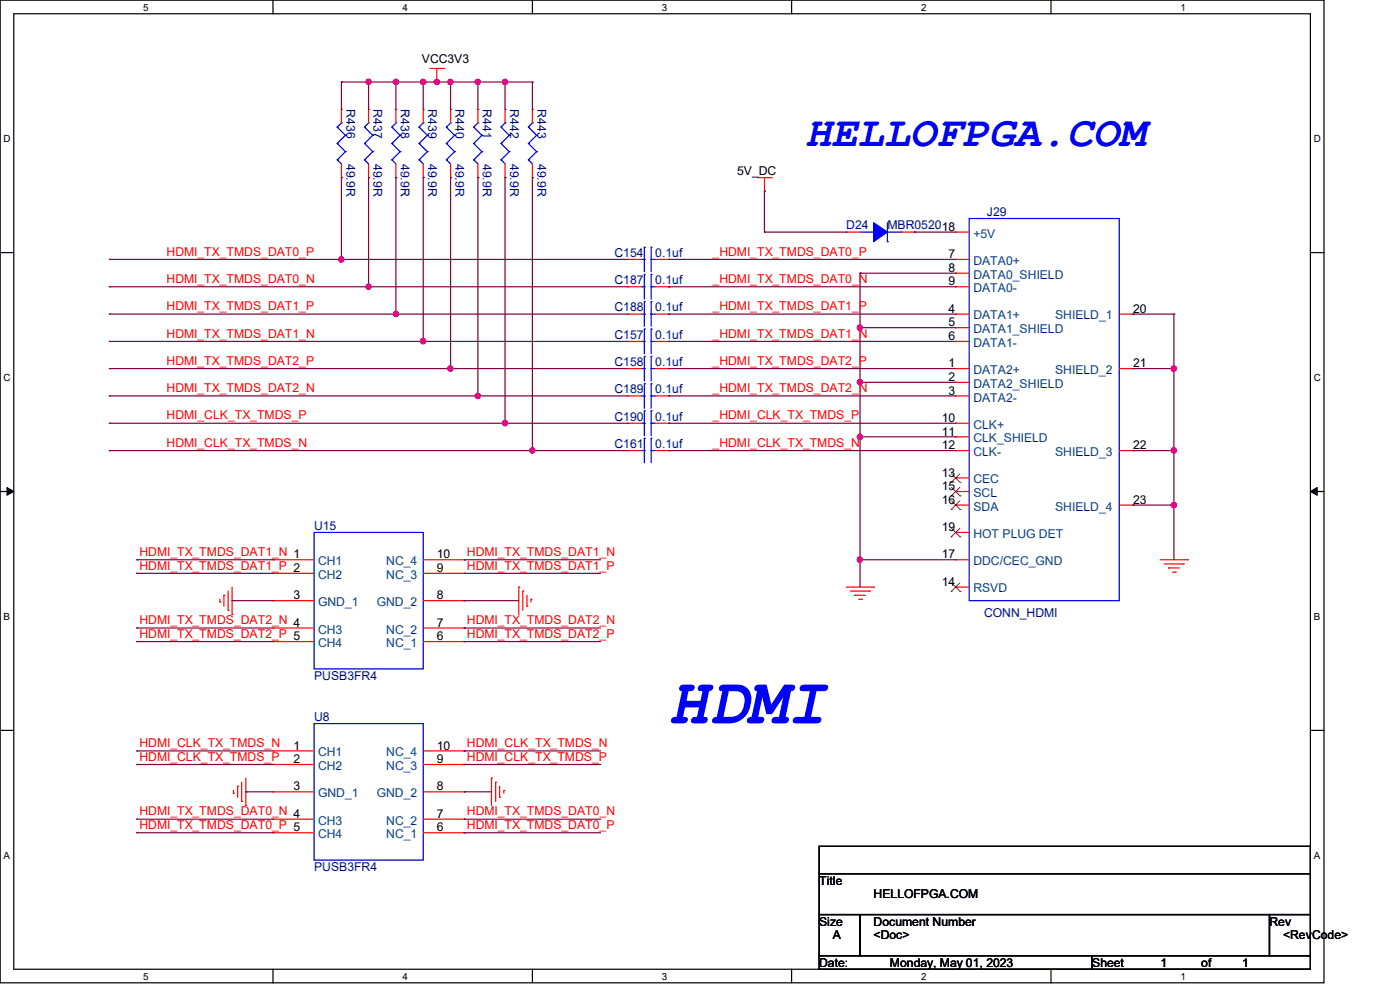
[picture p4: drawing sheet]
<svg xmlns="http://www.w3.org/2000/svg" width="297mm" height="210mm" viewBox="0 0 297 210" stroke-linecap="round" stroke-linejoin="round" font-family="sans-serif">
<path d="M0 0h280.9v208.5h-280.9zM2.9 2.9h275.1v202.7h-275.1z" fill="none" stroke="#000" stroke-width=".25"/>
<g fill="#fff">
<path d="M30.4 .3h1.1v2.4h-1.1z"/>
<path d="M30.4 205.9h1.1v2.3h-1.1z"/>
</g>
<path d="M57.9 0v2.9M57.9 205.6v2.9" fill="none" stroke="#000" stroke-width=".25"/>
<g fill="#fff">
<path d="M85.4 .3h1.1v2.4h-1.1z"/>
<path d="M85.4 205.9h1.1v2.3h-1.1z"/>
</g>
<path d="M112.9 0v2.9M112.9 205.6v2.9" fill="none" stroke="#000" stroke-width=".25"/>
<g fill="#fff">
<path d="M140.4 .3h1.2v2.4h-1.2z"/>
<path d="M140.4 205.9h1.2v2.3h-1.2z"/>
</g>
<path d="M167.9 0v2.9M167.9 205.6v2.9" fill="none" stroke="#000" stroke-width=".25"/>
<g fill="#fff">
<path d="M195.4 .3h1.2v2.4h-1.2z"/>
<path d="M195.4 205.9h1.2v2.3h-1.2z"/>
</g>
<path d="M223 0v2.9M223 205.6v2.9" fill="none" stroke="#000" stroke-width=".25"/>
<g fill="#fff">
<path d="M250.4 .3h1.2v2.4h-1.2z"/>
<path d="M250.4 205.9h1.2v2.3h-1.2z"/>
<path d="M.8 28.2h1.4v2.4h-1.4z"/>
<path d="M278.7 28.2h1.5v2.4h-1.5z"/>
<path d="M.8 78.9h1.4v2.3h-1.4z"/>
<path d="M278.7 78.9h1.5v2.3h-1.5z"/>
</g>
<path d="M0 53.6h2.9M278 53.6h2.9" fill="none" stroke="#000" stroke-width=".25"/>
<g fill="#fff">
<path d="M.8 129.6h1.3v2.3h-1.3z"/>
<path d="M278.7 129.6h1.4v2.3h-1.4z"/>
</g>
<path d="M0 104.3h2.9M278 104.3h2.9" fill="none" stroke="#000" stroke-width=".25"/>
<path d="M1.5 103.4l1.4 .9-1.4 .8zM278 104.3l1.4-.9v1.7z" fill="#000" stroke="#000" stroke-width=".21"/>
<g fill="#fff">
<path d="M.8 180.3h1.3v2.3h-1.3z"/>
<path d="M278.7 180.3h1.4v2.3h-1.4z"/>
</g>
<path d="M0 154.9h2.9M278 154.9h2.9M173.8 179.5h104.2v5.8h-104.2zM173.8 185.3h104.2v8.7h-104.2zM173.8 194h8.7v8.7h-8.7zM182.5 194h86.8v8.7h-86.8zM269.3 194h8.7v8.7h-8.7zM173.8 202.7h57.9v2.9h-57.9zM231.7 202.7h46.3v2.9h-46.3z" fill="none" stroke="#000" stroke-width=".25"/>
<g fill="none" stroke="#f00" stroke-width=".25">
<path d="M91.2 14.5h2.9M92.7 17.4h.1M92.7 14.5v2.9M94.1 14.5h.1M72.4 37.7h.1M72.4 23.2h.1M72.4 23.2v2.9M72.4 34.8v2.9M78.2 37.7h.1M78.2 23.2h.1M78.2 23.2v2.9M78.2 34.8v2.9"/>
<path d="M84 37.7h.1M84 23.2h.1M84 23.2v2.9M84 34.8v2.9M89.8 37.7h.1M89.8 23.2h.1M89.8 23.2v2.9M89.8 34.8v2.9M95.6 37.7h.1M95.6 23.2h.1M95.6 23.2v2.9M95.6 34.8v2.9"/>
<path d="M101.4 37.7h.1M101.4 23.2h.1M101.4 23.2v2.9M101.4 34.8v2.9M107.1 37.7h.1M107.1 23.2h.1M107.1 23.2v2.9M107.1 34.8v2.9M112.9 37.7h.1M112.9 23.2h.1M112.9 23.2v2.9M112.9 34.8v2.9"/>
<path d="M160.7 37.7h2.9M162.2 37.7v2.9M163.6 37.7h.1M133.2 55h.1M133.2 55h2.9M139 55h2.9M141.9 55h.1M162.2 40.6h.1M179.5 49.2h.1M179.5 49.2h3M191.1 49.2h2.9M194 49.2h.1"/>
<path d="M202.7 49.2h.1M202.7 55h.1M202.7 58h.1M202.7 49.2h2.9M202.7 55h2.9M202.7 58h2.9M133.2 72.4h.1M133.2 78.2h.1M133.2 60.8h.1M133.2 66.6h.1M133.2 72.4h2.9M133.2 78.2h2.9"/>
<path d="M133.2 66.6h2.9M133.2 60.8h2.9M139 72.4h2.9M139 78.2h2.9M139 66.6h2.9M139 60.8h2.9M141.9 72.4h.1M141.9 78.2h.1M141.9 60.8h.1M141.9 66.6h.1M202.7 78.2h.1M202.7 66.6h.1"/>
<path d="M202.7 69.5h.1M202.7 72.4h.1M202.7 60.8h.1M202.7 72.4h2.9M202.7 78.2h2.9M202.7 66.6h2.9M202.7 69.5h2.9M202.7 60.8h2.9M237.4 78.2h3M237.4 66.6h3M240.4 66.6h.1M240.4 78.2h.1"/>
<path d="M133.2 84h.1M133.2 95.6h.1M133.2 89.8h.1M133.2 84h2.9M133.2 89.8h2.9M133.2 95.6h2.9M139 84h2.9M139 89.8h2.9M139 95.6h2.9M141.9 84h.1M141.9 95.6h.1M141.9 89.8h.1"/>
<path d="M202.7 81.1h.1M202.7 84h.1M202.7 89.8h.1M202.7 92.7h.1M202.7 95.6h.1M202.7 81.1h2.9M202.7 84h2.9M202.7 89.8h2.9M202.7 92.7h2.9M202.7 95.6h2.9M237.4 95.6h3M240.4 95.6h.1"/>
<path d="M58 118.7h.1M58 118.7h8.6M89.8 118.7h8.7M98.5 118.7h.1M202.7 101.4h.1M202.7 104.3h.1M202.7 107.1h.1M202.7 112.9h.1M202.7 118.7h.1M202.7 118.7h2.9M202.7 101.4h2.9M202.7 104.3h2.9"/>
<path d="M202.7 107.1h2.9M202.7 112.9h2.9M237.4 107.1h3M240.4 107.1h.1M246.2 118.7h5.7M247 119.6h4.1M251.1 119.6h.1M251.9 118.7h.1M46.7 127.7h.1M46.7 127.1v.6M47.5 126.3h.1M47.5 126.3v2.3"/>
<path d="M48.4 129.5h.1M48.4 125.4v4.1M49.2 130.3h.1M49.2 124.5v5.8M58 121.6h.1M58 127.4h.1M58 133.2h.1M58 136.1h.1M58 121.6h8.6M58 127.4h8.6M58 133.2h8.6M58 136.1h8.6"/>
<path d="M89.8 121.6h8.7M89.8 127.4h8.7M89.8 133.2h8.7M89.8 136.1h8.7M98.5 136.1h.1M98.5 133.2h.1M98.5 127.4h.1M98.5 121.6h.1M110.1 124.5h.1M110.1 124.5v5.8M110.9 125.4h.1M110.9 125.4v4.1"/>
<path d="M111.8 128.6h.1M111.8 126.3v2.3M112.6 127.1h.1M112.6 127.1v.6M179.5 124.5h5.8M180.4 125.4h4.1M181.3 126.3h.1M181.3 126.3h2.3M182.2 127.1h.6M182.8 127.1h.1M184.5 125.4h.1M185.3 124.5h.1"/>
<path d="M202.7 124.5h.1M202.7 124.5h2.9M247.9 120.5h.1M247.9 120.5h2.3M248.8 121.4h.5M249.3 121.4h.1M58 159.3h.1M58 159.3h8.6M89.8 159.3h8.7M98.5 159.3h.1M49.5 168.3h.1M49.5 167.7v.6"/>
<path d="M50.4 166.8h.1M50.4 166.8v2.3M51.3 170h.1M51.3 165.9v4.1M52.2 170.9h.1M52.2 165.1v5.8M58 162.2h.1M58 168h.1M58 173.8h.1M58 176.7h.1M58 162.2h8.6M58 168h8.6"/>
<path d="M58 173.8h8.6M58 176.7h8.6M89.8 162.2h8.7M89.8 168h8.7M89.8 173.8h8.7M89.8 176.7h8.7M98.5 176.7h.1M98.5 173.8h.1M98.5 168h.1M98.5 162.2h.1M104.3 165.1h.1M104.3 165.1v5.8"/>
<path d="M105.2 165.9h.1M105.2 165.9v4.1M106 169.1h.1M106 166.8v2.3M106.9 167.7h.1M106.9 167.7v.6"/>
</g>
<g fill="none" stroke="#00f" stroke-width=".25">
<path d="M71.5 33.9h.1M71.5 30.4h.1M71.5 27h.1M71.5 33.9l.9 .9M71.5 30.4l1.8 1.8M71.5 27l1.8 1.7M72.4 26.1h.1M72.4 26.1l-.9 .9M73.3 32.2h.1M73.3 28.7h.1M73.3 32.2l-1.8 1.7M73.3 28.7l-1.8 1.7"/>
<path d="M77.3 33.9h.1M77.3 30.4h.1M77.3 27h.1M77.3 33.9l.9 .9M77.3 30.4l1.8 1.8M77.3 27l1.8 1.7M78.2 26.1h.1M78.2 26.1l-.9 .9M79.1 32.2h.1M79.1 28.7h.1M79.1 32.2l-1.8 1.7M79.1 28.7l-1.8 1.7"/>
<path d="M83.1 33.9h.1M83.1 30.4h.1M83.1 27h.1M83.1 33.9l.9 .9M83.1 30.4l1.8 1.8M83.1 27l1.8 1.7M84 26.1h.1M84 26.1l-.9 .9M84.9 32.2h.1M84.9 28.7h.1M84.9 32.2l-1.8 1.7M84.9 28.7l-1.8 1.7"/>
<path d="M88.9 33.9h.1M88.9 30.4h.1M88.9 27h.1M88.9 33.9l.9 .9M88.9 30.4l1.8 1.8M88.9 27l1.8 1.7M89.8 26.1h.1M89.8 26.1l-.9 .9M90.7 32.2h.1M90.7 28.7h.1M90.7 32.2l-1.8 1.7M90.7 28.7l-1.8 1.7"/>
<path d="M94.7 33.9h.1M94.7 30.4h.1M94.7 27h.1M94.7 33.9l.9 .9M94.7 30.4l1.7 1.8M94.7 27l1.7 1.7M95.6 26.1h.1M95.6 26.1l-.9 .9M96.4 32.2h.1M96.4 28.7h.1M96.4 32.2l-1.7 1.7M96.4 28.7l-1.7 1.7"/>
<path d="M100.5 33.9h.1M100.5 30.4h.1M100.5 27h.1M100.5 33.9l.9 .9M100.5 30.4l1.7 1.8M100.5 27l1.7 1.7M101.4 26.1h.1M101.4 26.1l-.9 .9M102.2 32.2h.1M102.2 28.7h.1M102.2 32.2l-1.7 1.7M102.2 28.7l-1.7 1.7"/>
<path d="M106.3 33.9h.1M106.3 30.4h.1M106.3 27h.1M106.3 33.9l.8 .9M106.3 30.4l1.7 1.8M106.3 27l1.7 1.7M107.1 26.1h.1M107.1 26.1l-.8 .9M108 32.2h.1M108 28.7h.1M108 32.2l-1.7 1.7M108 28.7l-1.7 1.7"/>
<path d="M112.1 33.9h.1M112.1 30.4h.1M112.1 27h.1M112.1 33.9l.8 .9M112.1 30.4l1.7 1.8M112.1 27l1.7 1.7M112.9 26.1h.1M112.9 26.1l-.8 .9M113.8 32.2h.1M113.8 28.7h.1M113.8 32.2l-1.7 1.7M113.8 28.7l-1.7 1.7"/>
<path d="M136.1 55h.6M136.7 58.2h.1M136.7 55h.1M136.7 52.5h.1M136.7 52.5v5.2M136.7 58.2v5.3M138.1 58.2h.1M138.1 52.5h.1M138.1 55h.1M138.1 52.5v5.2M138.1 58.2v5.3M138.1 55h.9"/>
<path d="M182.5 49.2h2.8M185.3 49.2h.1M188.3 51.3h.1M188.3 47.2v4.1M188.3 49.2h2.8M191.1 49.2h.1M205.6 46.4h31.8v81h-31.8zM136.1 72.4h.6M136.1 78.2h.6M136.1 60.8h.6M136.1 66.6h.6M136.7 72.4h.1"/>
<path d="M136.7 69.8h.1M136.7 78.2h.1M136.7 75.6h.1M136.7 60.8h.1M136.7 66.6h.1M136.7 64h.1M136.7 64v5.2M136.7 69.8v5.2M136.7 75.6v5.2M138.1 69.8h.1M138.1 72.4h.1M138.1 75.6h.1"/>
<path d="M138.1 78.2h.1M138.1 60.8h.1M138.1 64h.1M138.1 66.6h.1M138.1 72.4h.9M138.1 64v5.2M138.1 69.8v5.2M138.1 75.6v5.2M138.1 78.2h.9M138.1 60.8h.9M138.1 66.6h.9M136.1 84h.6"/>
<path d="M136.1 95.6h.6M136.1 89.8h.6M136.7 84h.1M136.7 81.4h.1M136.7 95.6h.1M136.7 93h.1M136.7 89.8h.1M136.7 87.2h.1M136.7 81.4v5.2M136.7 87.2v5.2M136.7 93v5.2M138.1 81.4h.1"/>
<path d="M138.1 84h.1M138.1 93h.1M138.1 95.6h.1M138.1 87.2h.1M138.1 89.8h.1M138.1 81.4v5.2M138.1 87.2v5.2M138.1 93v5.2M138.1 84h.9M138.1 95.6h.9M138.1 89.8h.9M66.6 112.9h23.2v29h-23.2z"/>
<path d="M66.6 153.5h23.2v29h-23.2z"/>
</g>
<g fill="none" stroke="#804000" stroke-width=".21">
<path d="M201.8 102.3h.1M201.8 105.2h.1M201.8 108.1h.1M201.8 113.9h.1M201.8 100.5l1.9 1.8M201.8 103.4l1.9 1.8M201.8 106.3l1.9 1.8M201.8 112.1l1.9 1.8M203.6 100.5l-1.8 1.8M203.6 103.4l-1.8 1.8M203.6 106.3l-1.8 1.8M203.6 112.1l-1.8 1.8"/>
<path d="M203.7 102.3h.1M203.7 105.2h.1M203.7 108.1h.1M203.7 113.9h.1M201.8 125.5h.1M201.8 123.7l1.9 1.8M203.6 123.7l-1.8 1.8M203.7 125.5h.1"/>
</g>
<path d="M185.3 47.2l3 2-3 2.1z" fill-rule="evenodd" fill="#00f" stroke="#00f" stroke-width=".25"/>
<g fill="none" stroke="#800040" stroke-width=".25">
<path d="M72.4 17.4h.1M72.4 17.4h40.5M72.4 17.4v5.8M78.2 17.4h.1M78.2 17.4v5.8M84 17.4h.1M84 17.4v5.8M89.8 17.4h.1M89.8 17.4v5.8M92.7 17.4h.1M95.6 17.4h.1M95.6 17.4v5.8"/>
<path d="M101.4 17.4h.1M101.4 17.4v5.8M107.1 17.4h.1M107.1 17.4v5.8M112.9 17.4h.1M112.9 17.4v5.8M72.4 37.7h.1M72.4 37.7v17.3M78.2 37.7h.1M78.2 37.7v23.1M84 37.7h.1M84 37.7v28.9"/>
<path d="M89.8 37.7h.1M89.8 37.7v34.7M95.6 37.7h.1M95.6 37.7v40.5M101.4 37.7h.1M101.4 37.7v46.3M107.1 37.7h.1M107.1 37.7v52.1M112.9 37.7h.1M112.9 37.7v57.9M23.2 55h.1M23.2 55h110"/>
<path d="M72.4 55h.1M141.9 55h.1M141.9 55h60.8M162.2 40.6h.1M162.2 49.2h.1M162.2 40.6v8.6M162.2 49.2h17.3M182.5 58h.1M182.5 58v66.5M182.5 58h20.2M194 49.2h.1M194 49.2h8.7"/>
<path d="M23.2 60.8h.1M23.2 66.6h.1M23.2 72.4h.1M23.2 78.2h.1M23.2 60.8h110M23.2 66.6h110M23.2 72.4h110M23.2 78.2h110M78.2 60.8h.1M84 66.6h.1M89.8 72.4h.1M95.6 78.2h.1"/>
<path d="M141.9 60.8h.1M141.9 66.6h.1M141.9 72.4h.1M141.9 78.2h.1M141.9 60.8h60.8M141.9 66.6h60.8M141.9 72.4h60.8M141.9 78.2h60.8M182.5 69.5h.1M182.5 69.5h20.2M240.4 66.6h.1M240.4 78.2h.1"/>
<path d="M240.4 66.6h8.6M240.4 78.2h8.6M249 66.6h.1M249 78.2h.1M249 66.6v52.1M23.2 84h.1M23.2 89.8h.1M23.2 95.6h.1M23.2 84h110M23.2 89.8h110M23.2 95.6h110M101.4 84h.1"/>
<path d="M107.1 89.8h.1M112.9 95.6h.1M141.9 84h.1M141.9 89.8h.1M141.9 95.6h.1M141.9 84h60.8M141.9 89.8h60.8M141.9 95.6h60.8M182.5 81.1h.1M182.5 92.7h.1M182.5 81.1h20.2M182.5 92.7h20.2"/>
<path d="M240.4 95.6h.1M240.4 95.6h8.6M249 95.6h.1M29 118.7h.1M29 118.7h29M98.5 118.7h.1M98.5 118.7h28.9M182.5 118.7h.1M182.5 118.7h20.2M240.4 107.1h.1M240.4 107.1h8.6M249 107.1h.1"/>
<path d="M29 121.6h.1M29 133.2h.1M29 136.1h.1M29 121.6h29M29 133.2h29M29 136.1h29M49.2 127.4h.1M49.2 127.4h8.8M98.5 121.6h.1M98.5 127.4h.1M98.5 133.2h.1M98.5 136.1h.1"/>
<path d="M98.5 121.6h28.9M98.5 127.4h11.6M98.5 133.2h28.9M98.5 136.1h28.9M29 159.3h.1M29 159.3h29M98.5 159.3h.1M98.5 159.3h28.9M29 162.2h.1M29 173.8h.1M29 176.7h.1M29 162.2h29"/>
<path d="M29 173.8h29M29 176.7h29M52.2 168h.1M52.2 168h5.8M98.5 162.2h.1M98.5 168h.1M98.5 173.8h.1M98.5 176.7h.1M98.5 162.2h28.9M98.5 168h5.8M98.5 173.8h28.9M98.5 176.7h28.9"/>
</g>
<g fill="#f0f" stroke="#f0f" stroke-width=".25">
<circle cx="78.2" cy="17.4" r=".56"/>
<circle cx="89.8" cy="17.4" r=".57"/>
<circle cx="84" cy="17.4" r=".56"/>
<circle cx="95.5" cy="17.4" r=".56"/>
<circle cx="92.7" cy="17.4" r=".56"/>
<circle cx="101.3" cy="17.4" r=".56"/>
<circle cx="107.1" cy="17.4" r=".56"/>
<circle cx="95.5" cy="78.2" r=".56"/>
<circle cx="101.3" cy="84" r=".56"/>
<circle cx="112.9" cy="95.5" r=".56"/>
<circle cx="72.4" cy="55" r=".56"/>
<circle cx="78.2" cy="60.8" r=".56"/>
<circle cx="84" cy="66.6" r=".56"/>
<circle cx="249" cy="78.2" r=".57"/>
<circle cx="182.4" cy="81.1" r=".56"/>
<circle cx="182.4" cy="69.5" r=".56"/>
<circle cx="89.8" cy="72.4" r=".57"/>
<circle cx="107.1" cy="89.8" r=".56"/>
<circle cx="182.4" cy="118.7" r=".56"/>
<circle cx="182.4" cy="92.7" r=".56"/>
<circle cx="249" cy="95.5" r=".57"/>
<circle cx="249" cy="107.1" r=".57"/>
</g>
<text font-size="13.9" fill="#00f" x="141.9" y="153.5">HDMI</text>
<text font-size="9.2" fill="#00f" x="170.9" y="31">HELLOFPGA.COM</text>
<g font-size="2.6">
<text x="89.5" y="13.4">VCC3V3</text>
<text x="156.4" y="37.1">5V_DC</text>
<text x="201.3" y="54.8">7</text>
<text x="201.3" y="57.7">8</text>
<text x="201.3" y="60.5">9</text>
<text x="201.3" y="66.3">4</text>
<text x="201.3" y="69.3">5</text>
<text x="240.4" y="66.3">20</text>
<text x="201.3" y="77.9">1</text>
<text x="201.3" y="72.1">6</text>
<text x="240.4" y="77.9">21</text>
<text x="201.3" y="80.8">2</text>
<text x="201.3" y="83.7">3</text>
<text x="199.8" y="89.5">10</text>
<text x="199.8" y="92.4">11</text>
<text x="199.8" y="95.3">12</text>
<text x="240.4" y="95.3">22</text>
<text x="199.8" y="101.1">13</text>
<text x="199.8" y="104">15</text>
<text x="199.8" y="106.9">16</text>
<text x="240.4" y="106.9">23</text>
<text x="199.8" y="112.7">19</text>
<text x="92.7" y="118.4">10</text>
<text x="199.8" y="118.4">17</text>
<text x="92.7" y="121.4">9</text>
<text x="199.8" y="124.2">14</text>
<text x="62.3" y="127.2">3</text>
<text x="92.7" y="127.2">8</text>
<text x="92.7" y="135.8">6</text>
<text x="92.7" y="132.9">7</text>
<text x="62.3" y="159">1</text>
<text x="62.3" y="161.9">2</text>
<text x="92.7" y="161.9">9</text>
<text x="92.7" y="159">10</text>
<text x="62.3" y="167.7">3</text>
<text x="92.7" y="167.7">8</text>
<text x="92.7" y="173.5">7</text>
<text x="92.7" y="176.4">6</text>
<text x="173.8" y="187.7">Title</text>
<text x="185.3" y="190.6">HELLOFPGA.COM</text>
<text x="173.8" y="196.3">Size</text>
<text x="185.3" y="196.3">Document Number</text>
<text x="269.3" y="196.3">Rev</text>
<text x="176.7" y="199.3">A</text>
<text x="185.3" y="199.3">&lt;Doc&gt;</text>
<text x="272.2" y="199.3">&lt;RevCode&gt;</text>
<text x="173.8" y="205.1">Date:</text>
<text x="188.8" y="205.1">Monday, May 01, 2023</text>
<text x="231.7" y="205.1">Sheet</text>
<text x="246.2" y="205.1">1</text>
<text x="254.8" y="205.1">of</text>
<text x="263.5" y="205.1">1</text>
</g>
<g font-size="2.6" fill="#000080">
<text x="73.5" y="23.2" transform="rotate(90 73.5 23.2)">R436</text>
<text x="79.2" y="23.2" transform="rotate(90 79.2 23.2)">R437</text>
<text x="85" y="23.2" transform="rotate(90 85 23.2)">R438</text>
<text x="90.8" y="23.2" transform="rotate(90 90.8 23.2)">R439</text>
<text x="96.6" y="23.2" transform="rotate(90 96.6 23.2)">R440</text>
<text x="102.4" y="23.2" transform="rotate(90 102.4 23.2)">R441</text>
<text x="108.2" y="23.2" transform="rotate(90 108.2 23.2)">R442</text>
<text x="114" y="23.2" transform="rotate(90 114 23.2)">R443</text>
<text x="73.5" y="34.7" transform="rotate(90 73.5 34.7)">49.9R</text>
<text x="79.2" y="34.7" transform="rotate(90 79.2 34.7)">49.9R</text>
<text x="85" y="34.7" transform="rotate(90 85 34.7)">49.9R</text>
<text x="90.8" y="34.7" transform="rotate(90 90.8 34.7)">49.9R</text>
<text x="96.6" y="34.7" transform="rotate(90 96.6 34.7)">49.9R</text>
<text x="102.4" y="34.7" transform="rotate(90 102.4 34.7)">49.9R</text>
<text x="108.2" y="34.7" transform="rotate(90 108.2 34.7)">49.9R</text>
<text x="114" y="34.7" transform="rotate(90 114 34.7)">49.9R</text>
<text x="209.4" y="45.8">J29</text>
<text x="179.5" y="48.7">D24</text>
<text x="188.3" y="48.7">MBR052018</text>
<text x="130.3" y="54.5">C154</text>
<text x="139" y="54.5">0.1uf</text>
<text x="130.3" y="60.3">C187</text>
<text x="139" y="60.3">0.1uf</text>
<text x="130.3" y="71.8">C157</text>
<text x="130.3" y="66">C188</text>
<text x="139" y="71.8">0.1uf</text>
<text x="139" y="66">0.1uf</text>
<text x="130.3" y="77.6">C158</text>
<text x="139" y="77.6">0.1uf</text>
<text x="130.3" y="83.4">C189</text>
<text x="139" y="83.4">0.1uf</text>
<text x="130.3" y="89.2">C190</text>
<text x="139" y="89.2">0.1uf</text>
<text x="130.3" y="95">C161</text>
<text x="139" y="95">0.1uf</text>
<text x="66.6" y="112.4">U15</text>
<text x="208.8" y="130.9">CONN_HDMI</text>
<text x="66.6" y="144.2">PUSB3FR4</text>
<text x="66.6" y="152.9">U8</text>
<text x="66.6" y="184.8">PUSB3FR4</text>
</g>
<g font-size="2.6" fill="#004080">
<text x="206.5" y="50.4">+5V</text>
<text x="206.5" y="56.2">DATA0+</text>
<text x="206.5" y="59.1">DATA0_SHIELD</text>
<text x="206.5" y="62">DATA0-</text>
<text x="206.5" y="67.8">DATA1+</text>
<text x="206.5" y="70.7">DATA1_SHIELD</text>
<text x="223.9" y="67.8">SHIELD_1</text>
<text x="206.5" y="73.6">DATA1-</text>
<text x="206.5" y="79.4">DATA2+</text>
<text x="206.5" y="82.3">DATA2_SHIELD</text>
<text x="223.9" y="79.4">SHIELD_2</text>
<text x="206.5" y="85.2">DATA2-</text>
<text x="206.5" y="91">CLK+</text>
<text x="206.5" y="93.9">CLK_SHIELD</text>
<text x="206.5" y="96.7">CLK-</text>
<text x="223.9" y="96.7">SHIELD_3</text>
<text x="206.5" y="102.5">CEC</text>
<text x="206.5" y="105.5">SCL</text>
<text x="206.5" y="108.3">SDA</text>
<text x="223.9" y="108.3">SHIELD_4</text>
<text x="67.5" y="119.9">CH1</text>
<text x="82" y="119.9">NC_4</text>
<text x="206.5" y="114.1">HOT PLUG DET</text>
<text x="206.5" y="119.9">DDC/CEC_GND</text>
<text x="67.5" y="122.8">CH2</text>
<text x="82" y="122.8">NC_3</text>
<text x="206.5" y="125.7">RSVD</text>
<text x="67.5" y="128.6">GND_1</text>
<text x="79.9" y="128.6">GND_2</text>
<text x="67.5" y="134.4">CH3</text>
<text x="67.5" y="137.3">CH4</text>
<text x="82" y="137.3">NC_1</text>
<text x="82" y="134.4">NC_2</text>
<text x="67.5" y="160.4">CH1</text>
<text x="82" y="160.4">NC_4</text>
<text x="67.5" y="163.4">CH2</text>
<text x="82" y="163.4">NC_3</text>
<text x="67.5" y="169.1">GND_1</text>
<text x="79.9" y="169.1">GND_2</text>
<text x="67.5" y="174.9">CH3</text>
<text x="67.5" y="177.8">CH4</text>
<text x="82" y="177.8">NC_1</text>
<text x="82" y="174.9">NC_2</text>
</g>
<g font-size="2.6" fill="#f00">
<text x="35.3" y="54.2">HDMI_TX_TMDS_DAT0_P</text>
<text x="151.2" y="54.2">_HDMI_TX_TMDS_DAT0_P</text>
<text x="35.3" y="60">HDMI_TX_TMDS_DAT0_N</text>
<text x="35.3" y="65.8">HDMI_TX_TMDS_DAT1_P</text>
<text x="151.2" y="60">_HDMI_TX_TMDS_DAT0_N</text>
<text x="151.2" y="65.8">_HDMI_TX_TMDS_DAT1_P</text>
<text x="35.3" y="71.6">HDMI_TX_TMDS_DAT1_N</text>
<text x="151.2" y="71.6">_HDMI_TX_TMDS_DAT1_N</text>
<text x="35.3" y="77.4">HDMI_TX_TMDS_DAT2_P</text>
<text x="151.2" y="77.4">_HDMI_TX_TMDS_DAT2_P</text>
<text x="35.3" y="83.2">HDMI_TX_TMDS_DAT2_N</text>
<text x="151.2" y="83.2">_HDMI_TX_TMDS_DAT2_N</text>
<text x="35.3" y="89">HDMI_CLK_TX_TMDS_P</text>
<text x="151.2" y="89">_HDMI_CLK_TX_TMDS_P</text>
<text x="35.3" y="94.8">HDMI_CLK_TX_TMDS_N</text>
<text x="151.2" y="94.8">_HDMI_CLK_TX_TMDS_N</text>
<text x="29.6" y="117.9">HDMI_TX_TMDS_DAT1_N 1</text>
<text x="99.1" y="117.9">HDMI_TX_TMDS_DAT1_N</text>
<text x="29.6" y="120.8">HDMI_TX_TMDS_DAT1_P 2</text>
<text x="99.1" y="120.8">HDMI_TX_TMDS_DAT1_P</text>
<text x="29.6" y="132.4">HDMI_TX_TMDS_DAT2_N 4</text>
<text x="29.6" y="135.3">HDMI_TX_TMDS_DAT2_P 5</text>
<text x="99.1" y="132.4">HDMI_TX_TMDS_DAT2_N</text>
<text x="99.1" y="135.3">HDMI_TX_TMDS_DAT2_P</text>
<text x="29.6" y="158.5">HDMI_CLK_TX_TMDS_N</text>
<text x="29.6" y="161.4">HDMI_CLK_TX_TMDS_P</text>
<text x="99.1" y="158.5">HDMI_CLK_TX_TMDS_N</text>
<text x="99.1" y="161.4">HDMI_CLK_TX_TMDS_P</text>
<text x="29.6" y="173">HDMI_TX_TMDS_DAT0_N 4</text>
<text x="99.1" y="173">HDMI_TX_TMDS_DAT0_N</text>
<text x="29.6" y="175.9">HDMI_TX_TMDS_DAT0_P 5</text>
<text x="99.1" y="175.9">HDMI_TX_TMDS_DAT0_P</text>
</g>
<g font-size="2.1">
<text x="30.4" y="2.2">5</text>
<text x="85.4" y="2.2">4</text>
<text x="140.4" y="2.2">3</text>
<text x="195.4" y="2.2">2</text>
<text x="250.4" y="2.2">1</text>
<text x=".8" y="30.1">D</text>
<text x="278.7" y="30.1">D</text>
<text x=".8" y="80.8">C</text>
<text x="278.7" y="80.8">C</text>
<text x=".8" y="131.5">B</text>
<text x="278.7" y="131.5">B</text>
<text x=".8" y="182.2">A</text>
<text x="278.7" y="182.2">A</text>
<text x="30.4" y="207.8">5</text>
<text x="85.4" y="207.8">4</text>
<text x="140.4" y="207.8">3</text>
<text x="195.4" y="207.8">2</text>
<text x="250.4" y="207.8">1</text>
</g>
</svg>
